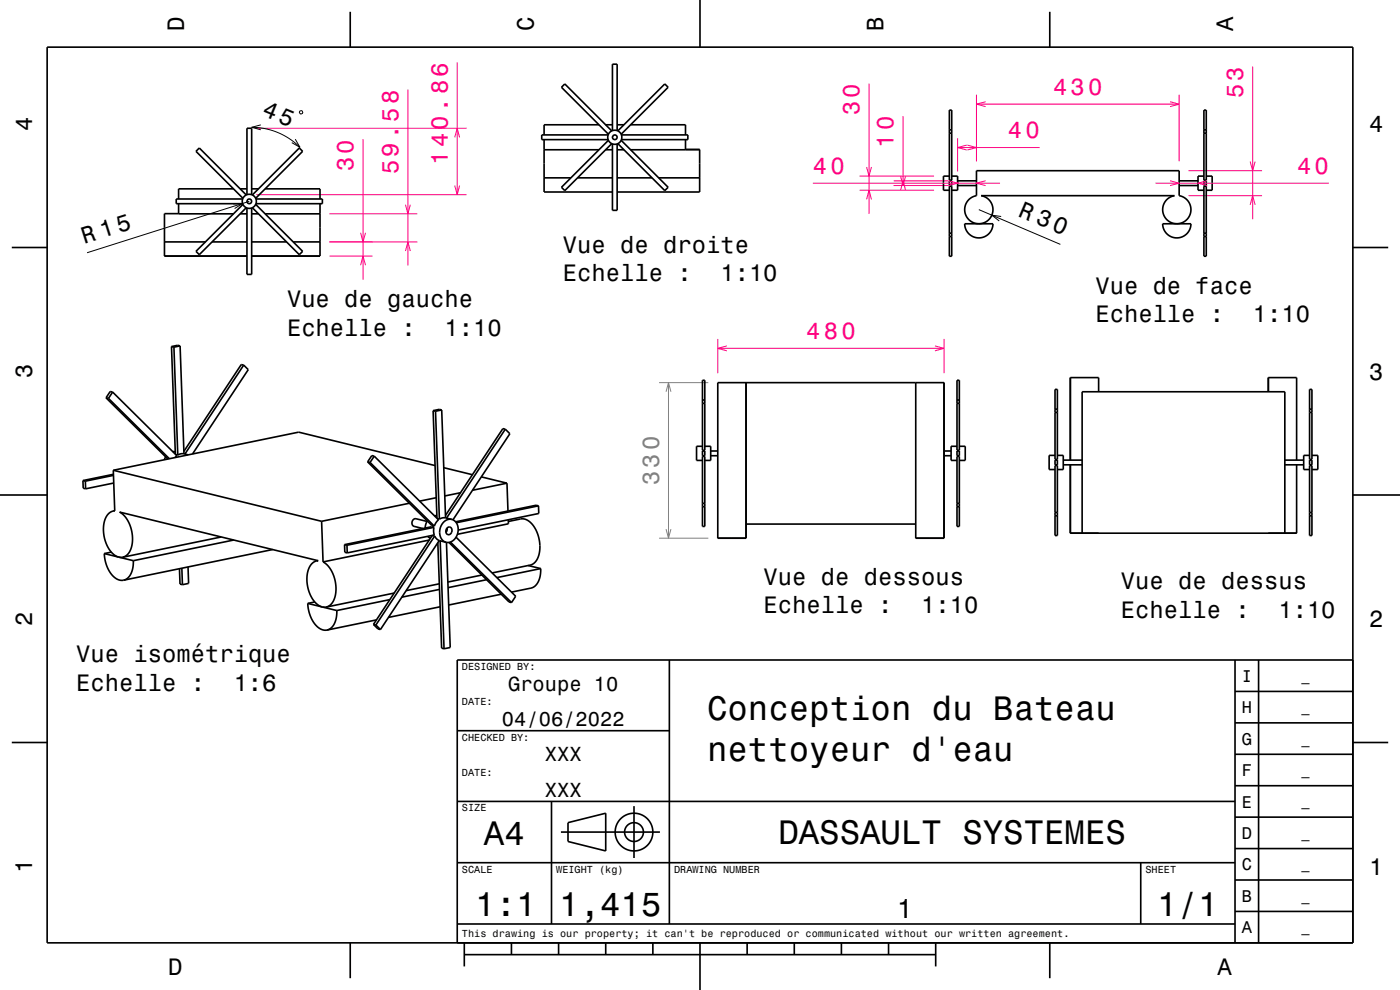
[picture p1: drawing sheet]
<svg xmlns="http://www.w3.org/2000/svg" width="297mm" height="210mm" viewBox="0 0 297 210" stroke-linecap="round" stroke-linejoin="round" font-family="sans-serif">
<g fill="none" stroke="#ff0080" stroke-width=".21">
<path d="M86.5 19v37.3M97 13.3v28M184.4 17.7v27.7M265.7 14.1v32.4M54.4 27.2h44.6M77 29.5v29.8M96.5 39.4l.5 1.9 .5-1.9M96.5 29.1l.5-1.9 .5 1.9M172.4 38.9h39.7M182.4 37.4h15.8M183.8 35.4l.6 2 .5-2M189.6 39.4h11.6"/>
<path d="M189.6 38.4h11.6M191.1 37.4l.5 2 .5-2M191.6 24.6v14.8M201.2 38.3l2 .6-2 .5M203.2 29.3v7.1M203.2 31.3h17.4M205.1 30.8l-1.9 .5 1.9 .5M205.2 30.8l2 .5-2 .5M207.2 20.1v14.1M207.2 22.1h43M209.1 21.6l-1.9 .5 1.9 .5M209.1 38.3l-1.9 .6 1.9 .5"/>
<path d="M245.1 38.9h36.8M248.2 21.6l2 .5-2 .5M248.2 38.3l2 .6-2 .5M250.2 20.1v14.1M252.2 36.2h15.5M256.1 38.3l-1.9 .6 1.9 .5M265.2 34.3l.5 1.9 .6-1.9M54.4 41.3h44.6M69.9 51.3h18.6M69.9 45.4h18.6M69.9 54.3h9.1M76.5 49.4l.5 1.9 .5-1.9"/>
<path d="M76.5 56.2l.5-1.9 .5 1.9M86 43.4l.5 2 .5-2M86 53.2l.5-1.9 .5 1.9M182.4 40.4h15.8M183.8 42.3l.6-1.9 .5 1.9M191.1 40.3l.5-1.9 .5 1.9M252.2 41.5h15.5M265.2 43.4l.5-1.9 .6 1.9M152.3 71.9v7.3M152.3 73.9h48M154.2 73.4l-1.9 .5 1.9 .5M198.3 73.4l2 .5-2 .5"/>
<path d="M200.3 71.9v7.3"/>
</g>
<path d="M139.8 81.2h10.5M141.3 83.1l.5-1.9 .5 1.9M141.8 81.2v33M139.8 114.2h10.5M141.3 112.2l.5 2 .5-2" fill="none" stroke="#808080" stroke-width=".21"/>
<g fill="none" stroke="#000" stroke-width=".35">
<path d="M10 10h277v190h-277zM74.3 2.5v7.5M148.5 0v10M222.7 2.5v7.5M115.4 29.6v11.1h14.5M115.4 31.8h11.7M115.4 37.7h5.7M122.5 37.7h7.4M127.1 26.5h-11.7v2.1M128.5 26.5h1.4M128.5 31.8h1.4M129 28.6h-14.1v1h14.1"/>
<path d="M129.1 29.8l-10 9.9 .7 .7 10-9.9M129.8 27.8l-10-10-.7 .7 10 10M129.9 27.7v-14.1h1v14.1M129.9 30.5v14.1h1v-14.1M130.9 26.5h1.5M130.9 31.8h1.5M130.9 37.7h7.4M131.1 27.8l9.9-10 .7 .7-9.9 10M131.8 29.8l9.9 9.9-.7 .7-9.9-9.9M131.8 28.6h14.1v1h-14.1M133.8 26.5h11.6v2.1M139.7 37.7h8.7"/>
<path d="M145.4 29.6v2.2h-11.6M145.4 31.7h3v9h-17.5M201.4 23.4h.5v14.8h-.5zM201.4 39.5h.5v14.9h-.5zM201.4 28.3h.5M201.4 38.4h.5v1h-.5zM201.4 27.5h.5M201.4 37.4h-1.3v3h1.3M201.9 37.4h1.3v3h-1.3M203.2 39.4h4M203.2 38.4h4M207.2 36.2h43v5.3a3 3 0 0 1 2 4.6 3 3 0 0 1-5.1 0 3 3 0 0 1 2-4.6h-41a3 3 0 0 1 2.1 4.6 3 3 0 0 1-5.1 0 3 3 0 0 1 2.1-4.6z"/>
<path d="M250.2 39.4h4M250.2 38.4h4M255.4 37.4h-1.2v3h1.2M255.4 23.4h.5v14.8h-.5zM255.4 39.5h.5v14.9h-.5zM255.4 38.4h.5v1h-.5zM255.4 28.3h.5M255.4 27.5h.5M255.9 37.4h1.3v3h-1.3M2.5 52.5h7.5M34.9 51.3h8.7M37.9 43.2v2.2h11.6"/>
<path d="M37.9 45.3h-3v9h17.5M45 51.3h7.4M49.5 40.1h-11.6v2.1M50.9 45.4h1.5M50.9 40.1h1.5M51.5 42.2h-14.1v1h14.1M51.5 43.4l-9.9 9.9 .7 .7 9.9-9.9M52.2 41.4l-9.9-10-.7 .7 9.9 10M52.4 41.3v-14.1h1v14.1M52.4 44.1v14.1h1v-14.1M53.4 45.4h1.4M53.4 40.1h1.4"/>
<path d="M53.4 51.3h7.4M53.5 41.4l10-10 .7 .7-10 10M54.2 43.4l10 9.9-.7 .7-10-9.9M54.3 42.2h14.1v1h-14.1M56.2 45.4h11.7M56.2 40.1h11.7v2.1M62.2 51.3h5.7M67.9 43.2v11.1h-14.5M201.4 50.2h.5M201.4 49.5h.5M204.6 47.5h6.1a3 3 0 0 1-3 3 3 3 0 0 1-3.1-3zM246.7 47.5h5.9a3 3 0 0 1-2.9 3 3 3 0 0 1-3-3z"/>
<path d="M255.4 50.2h.5M255.4 49.5h.5M287 52.5h7.5M36.4 73.5l.8 22.8M36.4 73.5l.5 .1M36.9 73.6l.8 22.9M38.2 73.4l.8 22.9M38.2 73.4l-1.3 .2M38.2 73.4l-.5-.2-1.3 .3M51.7 77.4l-.5-.1-12.2 18.4M51.7 77.4l1 1-11.9 17.9M51.7 77.4l-12.5 18.9"/>
<path d="M22.5 84.4l.5 .1M22.5 84.4l13.1 13M23 84.5l12.9 12.8M23.9 83.2l13.6 13.5-.4 .4M23.9 83.2l-.5-.2-.9 1.4M23.9 83.2l-.9 1.3M24 99.8l.3 8.6M24 99.8l44.2 10.8M35.1 96.9l-.2 .6M36.7 95.8h.5M37.3 96.4l.4 .1M39 96.3l-.6-.1-.7 .3"/>
<path d="M39 96.3l.9 .2M78 98l13.6 13.5 .5 .1M78 98l.5 .1M78.5 98.1l13.6 13.5M79.4 96.8l13.6 13.5-.4 .5-.5 .8M79.4 96.8l-.5-.2-.9 1.4M79.4 96.8l-.9 1.3M91.9 87.1l.8 22.8M91.9 87.1l.5 .1M92.3 98.8l-28.9-7.1-39.4 8.1M92.4 87.2l.8 22.9M93.7 87l-.5-.2-1.3 .3"/>
<path d="M93.7 87l.8 22.9M93.7 87l-1.3 .2M94.1 99.2l6.1 1.5M107.2 91l-12.5 18.9M107.2 91l-.5-.1-12.2 18.4M107.2 91l1 1-12.1 18.3M149 94.7h-1.2v3h1.2M149 96.8h.5v14.9h-.5zM149 80.7h.5v14.8h-.5zM149 95.7h.5v1h-.5zM149 85.6h.5M149 84.9h.5"/>
<path d="M149.5 94.7h1.3v3h-1.3M150.8 96.7h1.5M150.8 95.7h1.5M158.3 81.2v33h-6v-33h48v33h-6v-33M200.3 96.7h1.5M200.3 95.7h1.5M203 94.7h-1.2v3h1.2M203 96.8h.5v14.9h-.5zM203 80.7h.5v14.8h-.5zM203 95.7h.5v1h-.5zM203 85.6h.5M203 84.9h.5"/>
<path d="M203.5 94.7h1.3v3h-1.3M223.8 96.6h-1.2v3h1.2M223.8 98.7h.5v14.9h-.5zM223.8 82.6h.5v14.9h-.5zM223.8 97.6h.5v1h-.5zM223.8 87.5h.5M223.8 86.8h.5M224.3 96.6h1.3v3h-1.3M225.6 98.6h4M225.6 97.6h4M227.1 98.6v14.5h48v-14.5M233.1 83.1v-3h-6v17.5"/>
<path d="M269.1 83.1v-3h6v17.5M272.6 98.6h4M272.6 97.6h4M277.8 96.6h-1.2v3h1.2M277.8 98.7h.5v14.9h-.5zM277.8 82.6h.5v14.9h-.5zM277.8 97.6h.5v1h-.5zM277.8 87.5h.5M277.8 86.8h.5M278.3 96.6h1.3v3h-1.3M0 105h10M17.6 101.9l.5 .2"/>
<path d="M17.6 101.9l.1 1.7 .5 .1M18.1 102.1l.1 1.6M22.1 117.4a6.1 6.1 0 0 0 3.2 5.6l.9 .1M22.1 117.4l6.2 1.5M23.6 117.1l-1.5 .3M24 108.4a3.5 3.5 0 0 0-2.1 3.7 6.4 6.4 0 0 0 3.1 6l1 .1M24.1 100.6l-6.5 1.3M24.1 100.8l-6 1.3M24.1 102.5l-5.9 1.2M24.3 108.4h-.3M24.3 108.3l-.3 .1M26 118.2a3.5 3.5 0 0 0 2.1-3.7 6.7 6.7 0 0 0-2.7-5.9l42.1 10.3-.3 .1"/>
<path d="M28.3 118.9a3.7 3.7 0 0 1-2.1 4.2M46.9 113.9l-20.9 4.3M49.6 114.6l-21.3 4.3M57.8 116.6l-31.6 6.5M67.2 119a3.5 3.5 0 0 0-2.1 3.7 6.4 6.4 0 0 0 3.1 6l1 .1M67.4 118.9l-.2 .1M68.2 110.6l.3 8.6M68.5 119.2a6.8 6.8 0 0 1 1.9 8.8l-.5 .5-.7 .3M73.1 115.5v1.7l.6 .1M73.1 115.5l.5 .2M73.6 115.7l.1 1.6M86.9 106.8l-18.7 3.8"/>
<path d="M90.6 110.6l-2.4-.6a.86 .86 0 0 0-.8 .7 .86 .86 0 0 0 .4 1l1.9 .4M90.6 110.5l-.4 1.5M90.7 113.8l.6 .4M91.1 114.6l-22.6 4.6M92.1 111.9l-.1 .7 .1 .9-18.4 3.8M92.1 111.9l-.5-.2-18.5 3.8M92.1 111.9l-18.5 3.8M92.1 109.4h.6M92.2 113.7l.4 .5 .6 .5M92.2 113.7l-.5-.1-12.5 18.9M92.2 113.7l-12.5 18.9M92.5 105.6l-3.5 .7"/>
<path d="M92.8 110l.4 .1M92.9 115.1l.8 22.4 .5 .1M93.2 114.7l1.4 .3M93.2 114.7l-12.5 18.8M93.4 114.7l.8 22.9M94.5 109.9l-.6-.1-.7 .3M94.5 109.9l1.3 .3M94.7 115l.8 22.4-1.3 .2M94.8 112v.5l-.2 .4M94.9 112a.69 .69 0 0 1 .9 .1 .69 .69 0 0 1-.1 .9 .65 .65 0 0 1-.9 .3 .65 .65 0 0 1-.2-.9zM95.2 115.1l12.8 12.6 .5 .1M95.5 115l13 12.8"/>
<path d="M95.8 110.2a2.64 2.64 0 0 1 .4 4.4 1.76 1.76 0 0 1-1.6 .4M95.8 110.2a2.61 2.61 0 0 0-2.4 3.5 1.8 1.8 0 0 0 1.2 1.3M96.7 114l12.7 12.5-.9 1.3M97.7 104.5l-3.3 .7M102.1 101.2l5.5 1.3M107.6 102.5l-7.4 1.5M107.6 102.5l.2 5.9M107.8 110.3l.1 .8-10.9 2.2M107.8 110.6l2.6-.5a3.6 3.6 0 0 1 3.5 2.8 6.3 6.3 0 0 1-.5 6.5l-.9 .5-8.1 1.6M112.1 120l2.6 .6M114.2 107.3l-17.4 3.6M114.2 107.3l-.5-.1-17 3.5"/>
<path d="M114.2 107.3l.1 1.6-17.1 3.5M149 107.5h.5M149 106.8h.5M158.3 111.2h36M203 107.5h.5M203 106.8h.5M223.8 109.4h.5M223.8 108.7h.5M229.6 113.1v-30h43v30M277.8 109.4h.5M277.8 108.7h.5M287 105h10"/>
<path d="M38.1 120.6l.1 3.3 .5 .1M38.6 120.5l.1 3.5M39.9 120.3l.1 3.5-1.3 .2M65.3 128a6.2 6.2 0 0 0 3 5.6h1.1M65.3 128l6.2 1.5M66.8 127.7l-1.5 .3M71.5 129.5a3.7 3.7 0 0 1-2.1 4.1M79.2 132.5l1 .9 .5 .1M79.2 132.5l.5 .1M79.7 132.6l1 .9M79.9 131.5l-10.5 2.1M82.7 127.2l-11.2 2.3"/>
<path d="M83.6 125.8l-14.4 3M93.2 123.8l-7 1.5M93.2 125l-8 1.7M93.4 128.7l-11 2.3M102.2 122l-7.2 1.5M103.2 123l-8.1 1.7M106.3 126l-11.1 2.3M114.7 120.6a3.9 3.9 0 0 1-1.9 4.1l-4.3 .9M114.7 120.6l-9.3 1.9M142 140v56M262 140v60M267 140v60"/>
<path d="M287 140h-190v60M2.5 157.5h7.5M97 155h45M262 153.3h25M262 146.7h25M287 157.5h7.5M97 170h165M117 170v26M119 176.5h21M120.5 174.5l8-2v8l-8-2zM134.5 171v11M262 173.3h25"/>
<path d="M262 166.7h25M262 160h25M97 196h165M97 183h165M242 183v13M262 193.3h25M262 186.7h25M262 180h25M74.3 200v7.5M98.5 202.5h100M98.5 200v5M108.5 200v2.5"/>
<path d="M118.5 200v2.5M128.5 200v2.5M138.5 200v2.5M148.5 200v10M158.5 200v2.5M168.5 200v2.5M178.5 200v2.5M188.5 200v2.5M198.5 200v5M222.7 200v7.5"/>
<circle cx="130.4" cy="29.1" r=".5"/>
<circle cx="130.4" cy="29.1" r="1.5"/>
<circle cx="52.9" cy="42.7" r="1.5"/>
<circle cx="52.9" cy="42.7" r=".5"/>
<circle cx="134.5" cy="176.5" r="2"/>
<circle cx="134.5" cy="176.5" r="4"/>
</g>
<path d="M53.4 27l2.9 .3 2.8 .9 2.2 1.2 2.3 1.9M55.3 26.5l-1.9 .5 1.9 .5M62.6 29.5l1 1.8-1.7-1M63.6 23.6l.3-.1h.2v.6h-.5zM49.5 43.3l2-.1-1.7 1M52.9 42.7l-34.4 10.9M207.6 44.5l17.4 7.3M212.4 45.9l-2-.3 1.6 1.3" fill="none" stroke="#000" stroke-width=".21"/>
<g font-size="7.2">
<text x="150" y="152.7">Conception du Bateau</text>
<text x="150" y="161.3">nettoyeur d'eau</text>
<text x="102.7" y="179.3">A4</text>
<text x="165.1" y="179.1">DASSAULT SYSTEMES</text>
<text x="100.8" y="194.3">1:1</text>
<text x="118.7" y="194.3">1,415</text>
<text x="245.5" y="194.3">1/1</text>
</g>
<text font-size="5.8" x="190.3" y="194.6">1</text>
<g font-size="5">
<text x="39" y="6.5" transform="rotate(-90 39 6.5)">D</text>
<text x="113.2" y="6.5" transform="rotate(-90 113.2 6.5)">C</text>
<text x="187.4" y="6.5" transform="rotate(-90 187.4 6.5)">B</text>
<text x="261.6" y="6.5" transform="rotate(-90 261.6 6.5)">A</text>
<text x="6.8" y="27.8" transform="rotate(-90 6.8 27.8)">4</text>
<text x="55.4" y="24.5" transform="rotate(22 55.4 24.5)">45</text>
<text x="290.5" y="28.1">4</text>
<text x="215.8" y="45.8" transform="rotate(23 215.8 45.8)">R 30</text>
<text x="17.9" y="51.7" transform="rotate(-18 17.9 51.7)">R 15</text>
<text x="119.4" y="53.6">Vue de droite</text>
<text x="119.4" y="59.6">Echelle :</text>
<text x="152.8" y="59.6">1:10</text>
<text x="60.9" y="65.2">Vue de gauche</text>
<text x="232.4" y="62.3">Vue de face</text>
<text x="60.9" y="71.2">Echelle :</text>
<text x="94.3" y="71.2">1:10</text>
<text x="232.4" y="68.4">Echelle :</text>
<text x="265.8" y="68.4">1:10</text>
<text x="6.8" y="80.3" transform="rotate(-90 6.8 80.3)">3</text>
<text x="290.5" y="80.6">3</text>
<text x="162" y="124">Vue de dessous</text>
<text x="237.8" y="125">Vue de dessus</text>
<text x="162" y="130.1">Echelle :</text>
<text x="195.4" y="130.1">1:10</text>
<text x="237.8" y="131">Echelle :</text>
<text x="271.2" y="131">1:10</text>
<text x="6.8" y="132.8" transform="rotate(-90 6.8 132.8)">2</text>
<text x="290.5" y="133.1">2</text>
<text x="16.2" y="140.5">Vue isométrique</text>
<text x="16.2" y="146.6">Echelle :</text>
<text x="49.6" y="146.6">1:6</text>
<text x="6.8" y="185.3" transform="rotate(-90 6.8 185.3)">1</text>
<text x="290.5" y="185.6">1</text>
<text x="35.7" y="206.8">D</text>
<text x="258.3" y="206.8">A</text>
</g>
<g font-size="5" fill="#ff0080">
<text x="223.4" y="20.1">430</text>
<text x="263.7" y="20.9" transform="rotate(-90 263.7 20.9)">53</text>
<text x="182.4" y="24.5" transform="rotate(-90 182.4 24.5)">30</text>
<text x="213.8" y="29.3">40</text>
<text x="95" y="35" transform="rotate(-90 95 35)">140.86</text>
<text x="189.6" y="31.4" transform="rotate(-90 189.6 31.4)">10</text>
<text x="75" y="36.3" transform="rotate(-90 75 36.3)">30</text>
<text x="84.5" y="37" transform="rotate(-90 84.5 37)">59.58</text>
<text x="172.4" y="36.9">40</text>
<text x="275.2" y="36.9">40</text>
<text x="171" y="71.9">480</text>
</g>
<text font-size="5" fill="#808080" x="139.8" y="102.9" transform="rotate(-90 139.8 102.9)">330</text>
<g font-size="4.3">
<text x="107.8" y="146.5">Groupe 10</text>
<text x="106.5" y="154">04/06/2022</text>
<text x="115.6" y="161.5">XXX</text>
<text x="115.6" y="169">XXX</text>
</g>
<g font-size="3.6">
<text x="263.4" y="144.6">I</text>
<text x="263.4" y="151.3">H</text>
<text x="263.4" y="158">G</text>
<text x="263.4" y="164.6">F</text>
<text x="263.4" y="171.3">E</text>
<text x="263.4" y="178">D</text>
<text x="263.4" y="184.6">C</text>
<text x="263.4" y="191.3">B</text>
<text x="263.4" y="198">A</text>
</g>
<g font-size="2.9">
<text x="276.1" y="144.4">_</text>
<text x="276.1" y="151">_</text>
<text x="276.1" y="157.7">_</text>
<text x="276.1" y="164.4">_</text>
<text x="276.1" y="171">_</text>
<text x="276.1" y="177.7">_</text>
<text x="276.1" y="184.4">_</text>
<text x="276.1" y="191.1">_</text>
<text x="276.1" y="197.7">_</text>
</g>
<g font-size="2.2">
<text x="98" y="142.1">DESIGNED BY:</text>
<text x="98" y="149.6">DATE:</text>
<text x="98" y="157.1">CHECKED BY:</text>
<text x="98" y="164.6">DATE:</text>
<text x="98" y="172.1">SIZE</text>
<text x="98" y="185.1">SCALE</text>
<text x="118" y="185.1">WEIGHT (kg)</text>
<text x="143" y="185.1">DRAWING NUMBER</text>
<text x="243" y="185.1">SHEET</text>
<text x="98" y="198.8">This drawing is our property; it can't be reproduced or communicated without our written agreement.</text>
</g>
</svg>
